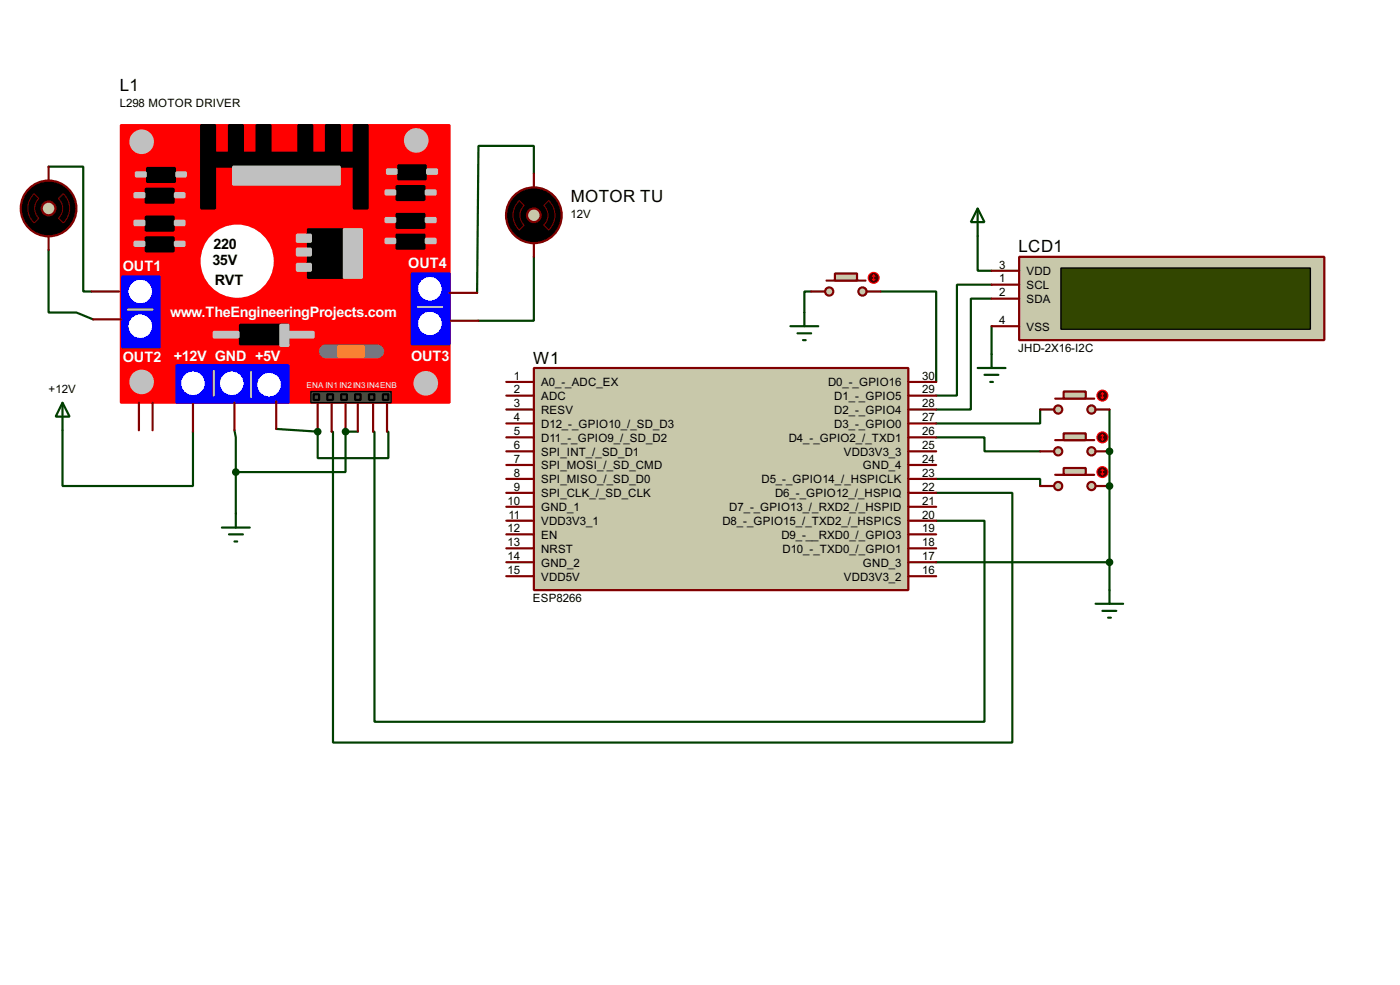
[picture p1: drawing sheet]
<svg xmlns="http://www.w3.org/2000/svg" width="256mm" height="180mm" viewBox="0 0 256 180" stroke-linecap="round" stroke-linejoin="round" font-family="sans-serif">
<path d="M179.1 43.2v6.4h2.6M181.7 52.1h-6.4v20.3h-3.8M181.7 54.7h-3.8v20.3h-6.4M181.7 59.7v5.1M190.6 75v2.5h-19.1M203.3 75v7.6M171.5 80.1h8.9v2.5h10.2M171.5 87.7h19.1v1.3" fill="none" stroke="#004000" stroke-width=".4"/>
<circle cx="203.3" cy="82.6" r=".2" fill="#004000"/>
<path d="M203.3 82.6v6.4" fill="none" stroke="#004000" stroke-width=".4"/>
<circle cx="203.3" cy="89" r=".2" fill="#004000"/>
<path d="M148.6 53.4h-1.2v3.8M161.3 53.4h10.2v16.5M63.3 79h2.3M203.3 89v19M171.5 102.9h31.8" fill="none" stroke="#004000" stroke-width=".4"/>
<circle cx="63.3" cy="79" r=".2" fill="#004000"/>
<path d="M11.5 78.8v10.2h23.9v-10M43 78.8l.2 1.3v6.3M50.6 78.5l7.6 .5M63.3 79v7.4h-20.1M43.2 86.4v7.6" fill="none" stroke="#004000" stroke-width=".4"/>
<circle cx="58.2" cy="79" r=".2" fill="#004000"/>
<path d="M8.9 30.5h6.4v22.9h1.5M97.8 31.8v-5.1h-10.1l-.3 26.9M8.9 45.8v11.4h5.1l3.1 1.3M97.8 47v11.7h-10.1M58.2 79v4.9h13v-4.9h-.3M60.8 79h.2v56.9h124.5v-45.7h-14M68.4 79h.2v53.1h111.8v-36.8h-8.9" fill="none" stroke="#004000" stroke-width=".4"/>
<path d="M97.8 67.4h68.6v40.6h-68.6z" fill-rule="evenodd" fill="#c8c8aa" stroke="#800000" stroke-width=".4"/>
<g fill="none" stroke="#800000" stroke-width=".4">
<path d="M92.8 69.9h5M92.8 72.4h5M92.8 75h5M92.8 77.5h5M166.4 69.9h5.1M166.4 72.4h5.1M166.4 75h5.1M166.4 77.5h5.1M92.8 80.1h5M92.8 82.6h5M92.8 85.1h5M92.8 87.7h5"/>
<path d="M92.8 90.2h5M92.8 92.8h5M92.8 95.3h5M92.8 97.8h5M166.4 80.1h5.1M166.4 82.6h5.1M166.4 85.1h5.1M166.4 87.7h5.1M166.4 90.2h5.1M166.4 92.8h5.1M166.4 95.3h5.1M166.4 97.8h5.1"/>
<path d="M92.8 100.4h5M92.8 102.9h5M92.8 105.5h5M166.4 100.4h5.1M166.4 102.9h5.1M166.4 105.5h5.1"/>
</g>
<path d="M186.7 47h55.9v15.3h-55.9z" fill="#c8c8aa" stroke="#800000" stroke-width=".4"/>
<path d="M194.4 49.1h45.7v11.2h-45.7z" fill="#324600" stroke="#000" stroke-width=".25"/>
<path d="M181.7 59.7h5M181.7 52.1h5M181.7 49.6h5M181.7 54.7h5" fill="none" stroke="#800000" stroke-width=".4"/>
<path d="M179.1 38.2l1.3 2.5h-2.5zM179.1 38.2v5M179.1 67.4h5.1M180.4 68.6h2.5M181.4 69.9h.5M181.7 64.8v2.6" fill="none" stroke="#004000" stroke-width=".4"/>
<g fill="#c8c8aa" stroke="#800000" stroke-width=".4">
<circle cx="199.9" cy="75" r=".75"/>
<circle cx="193.8" cy="75" r=".75"/>
</g>
<path d="M193.3 73h7.2" fill="none" stroke="#800000" stroke-width=".4"/>
<path d="M194.9 71.7h4v1.3h-4z" fill="#c8c8aa" stroke="#800000" stroke-width=".4"/>
<path d="M190.6 75h2.5M200.7 75h2.6" fill="none" stroke="#800000" stroke-width=".4"/>
<circle cx="201.9" cy="72.4" r="1" fill="#400000" stroke="#f00" stroke-width=".2"/>
<path d="M201.7 72.7l.3 .3M202 71.9v1.1M202 71.9l-.3 .3M202 71.9l.2 .3M202.2 72.7l-.2 .3" fill="none" stroke="#f00" stroke-width=".2"/>
<g fill="#c8c8aa" stroke="#800000" stroke-width=".4">
<circle cx="199.9" cy="82.6" r=".75"/>
<circle cx="193.8" cy="82.6" r=".75"/>
</g>
<path d="M193.3 80.6h7.2" fill="none" stroke="#800000" stroke-width=".4"/>
<path d="M194.9 79.3h4v1.3h-4z" fill="#c8c8aa" stroke="#800000" stroke-width=".4"/>
<path d="M190.6 82.6h2.5M200.7 82.6h2.6" fill="none" stroke="#800000" stroke-width=".4"/>
<circle cx="201.9" cy="80.1" r="1" fill="#400000" stroke="#f00" stroke-width=".2"/>
<path d="M202 79.6v1M202 79.6l-.3 .2M202 79.6l.2 .2M201.7 80.3l.3 .3M202.2 80.3l-.2 .3" fill="none" stroke="#f00" stroke-width=".2"/>
<g fill="#c8c8aa" stroke="#800000" stroke-width=".4">
<circle cx="199.9" cy="89" r=".75"/>
<circle cx="193.8" cy="89" r=".75"/>
</g>
<path d="M193.3 86.9h7.2" fill="none" stroke="#800000" stroke-width=".4"/>
<path d="M194.9 85.7h4v1.2h-4z" fill="#c8c8aa" stroke="#800000" stroke-width=".4"/>
<path d="M190.6 89h2.5M200.7 89h2.6" fill="none" stroke="#800000" stroke-width=".4"/>
<circle cx="201.9" cy="86.4" r="1" fill="#400000" stroke="#f00" stroke-width=".2"/>
<path d="M201.7 86.7l.3 .2M202 85.9v1M202 85.9l-.3 .3M202 85.9l.2 .3M202.2 86.7l-.2 .2" fill="none" stroke="#f00" stroke-width=".2"/>
<g fill="#004000" stroke="#004000" stroke-width=".4">
<circle cx="203.2" cy="82.6" r=".5"/>
<circle cx="203.2" cy="89" r=".5"/>
</g>
<g fill="#c8c8aa" stroke="#800000" stroke-width=".4">
<circle cx="158" cy="53.4" r=".75"/>
<circle cx="151.9" cy="53.4" r=".75"/>
</g>
<path d="M151.4 51.4h7.2" fill="none" stroke="#800000" stroke-width=".4"/>
<path d="M153 50.1h4v1.3h-4z" fill="#c8c8aa" stroke="#800000" stroke-width=".4"/>
<path d="M148.6 53.4h2.6M158.8 53.4h2.5" fill="none" stroke="#800000" stroke-width=".4"/>
<circle cx="160" cy="50.9" r="1" fill="#400000" stroke="#f00" stroke-width=".2"/>
<path d="M159.8 51.1l.3 .3M160.1 50.3v1.1M160.1 50.3l-.3 .3M160.1 50.3l.2 .3M160.3 51.1l-.2 .3" fill="none" stroke="#f00" stroke-width=".2"/>
<path d="M144.8 59.7h5.1M147.4 57.2v2.5M146.1 61h2.5M147.1 62.3h.5M200.7 110.5h5.1M202 111.8h2.5M203 113.1h.5M203.3 108v2.5" fill="none" stroke="#004000" stroke-width=".4"/>
<circle cx="203.2" cy="102.9" r=".5" fill="#004000" stroke="#004000" stroke-width=".4"/>
<path d="M22.2 22.9h60.2v50.8h-60.2z" fill="#f00" stroke="#f00" stroke-width=".4"/>
<g fill="#000" stroke="#000" stroke-width=".4">
<path d="M26.7 34.6h5.1v2.5h-5.1zM26.7 39.7h5.1v2.5h-5.1zM27 30.8h5.1v2.5h-5.1zM36.9 22.9h2.5v15.3h-2.5zM39.4 28h25.4v2.5h-25.4zM42 22.9h2.5v5.1h-2.5zM47 22.9h2.6v5.1h-2.6zM54.7 22.9h2.5v5.1h-2.5zM59.7 22.9h2.6v5.1h-2.6zM64.8 22.9h2.6v15.3h-2.6zM72.7 34.1h5.1v2.5h-5.1zM72.7 39.2h5.1v2.5h-5.1z"/>
<path d="M73 30.3h5v2.5h-5zM26.7 43.5h5.1v2.5h-5.1zM44 59.5h8.9v3.5h-8.9zM56.4 42h6.4v8.9h-6.4zM72.7 43h5.1v2.5h-5.1z"/>
</g>
<g fill="#c0c0c0" stroke="#c0c0c0" stroke-width=".4">
<path d="M78.3 31h1.8v.8h-1.8z"/>
<path d="M70.9 31h1.8v.8h-1.8z"/>
<path d="M78 34.9h1.8v.7h-1.8z"/>
<path d="M70.7 34.9h1.7v.7h-1.7z"/>
<path d="M78 39.9h1.8v.8h-1.8z"/>
<path d="M70.7 39.9h1.7v.8h-1.7z"/>
<path d="M78 43.7h1.8v.8h-1.8z"/>
<path d="M70.7 43.7h1.7v.8h-1.7z"/>
<path d="M42.7 30.5h19.6v3.3h-19.6z"/>
<path d="M32.3 31.6h1.8v.7h-1.8z"/>
<path d="M24.9 31.6h1.8v.7h-1.8z"/>
<path d="M32.1 35.4h1.7v.7h-1.7z"/>
<path d="M24.7 35.4h1.8v.7h-1.8z"/>
<path d="M32.1 40.4h1.7v.8h-1.7z"/>
<path d="M24.7 40.4h1.8v.8h-1.8z"/>
<path d="M32.1 44.3h1.7v.7h-1.7z"/>
<path d="M24.7 44.3h1.8v.7h-1.8z"/>
<path d="M54.4 43h2.6v1.3h-2.6z"/>
<path d="M54.4 45.5h2.6v1.3h-2.6z"/>
<path d="M54.4 48.3h2.6v1.3h-2.6z"/>
<path d="M63 42h3.3v8.9h-3.3z"/>
<path d="M51.4 59.5h1.5v3.8h-1.5z"/>
<path d="M39.2 60.8h4.5v1h-4.5z"/>
<path d="M52.9 60.8h4.6v1h-4.6z"/>
</g>
<path d="M59.7 64.3h9.4" fill="none" stroke="#757575" stroke-width="2.6"/>
<path d="M62 63.3h4.6v2h-4.6z" fill="#ff8000" stroke="#ff8000" stroke-width=".4"/>
<g fill="#00f" stroke="#00f" stroke-width=".4">
<path d="M75.5 50.1h6.9v12.9h-6.9z"/>
<path d="M22.4 50.6h6.9v13h-6.9z"/>
<path d="M32.3 66.9h20.6v6.8h-20.6z"/>
</g>
<g fill="#fff" stroke="#fff" stroke-width=".4">
<circle cx="78.7" cy="52.9" r="1.95"/>
<circle cx="78.7" cy="59.2" r="1.95"/>
<circle cx="25.7" cy="53.4" r="1.95"/>
<circle cx="25.7" cy="59.7" r="1.95"/>
<circle cx="42.4" cy="70.2" r="1.95"/>
<circle cx="35.3" cy="70.2" r="1.95"/>
<circle cx="49.3" cy="70.4" r="1.95"/>
<circle cx="43.4" cy="47.8" r="6.5"/>
</g>
<path d="M23.4 56.7h4.6M76.5 56.2h4.6M39.2 67.9v4.5M46 68.1v4.6" fill="none" stroke="#c0c0c0" stroke-width=".4"/>
<g fill="#c0c0c0" stroke="#c0c0c0" stroke-width=".4">
<circle cx="76.2" cy="25.7" r="2.05"/>
<circle cx="25.9" cy="26" r="2.05"/>
<circle cx="25.9" cy="69.9" r="2.05"/>
<circle cx="78" cy="70.2" r="2.05"/>
</g>
<path d="M57 71.7h14.7v2h-14.7z" fill="#464646" stroke="#000" stroke-width=".25"/>
<g fill="#464646" stroke="#000" stroke-width=".4">
<path d="M70.2 72.2h1v1h-1z"/>
<path d="M67.6 72.2h1v1h-1z"/>
<path d="M65.1 72.2h1v1h-1z"/>
<path d="M62.5 72.2h1.1v1h-1.1z"/>
<path d="M60 72.2h1v1h-1z"/>
<path d="M57.5 72.2h1v1h-1z"/>
</g>
<g fill="none" stroke="#800000" stroke-width=".4">
<path d="M16.8 53.4h5.1M17.1 58.5h5.1M82.4 53.6h5M82.6 58.7h5.1M25.5 73.7v5.1M28 73.7v5.1M35.4 74v5M43 73.7v5.1M50.6 73.5v5M58.2 74v5M60.8 74v5M63.3 74v5"/>
<path d="M65.6 74v5M68.4 74v5M70.9 74v5"/>
</g>
<g fill="#004000" stroke="#004000" stroke-width=".4">
<circle cx="63.3" cy="79" r=".5"/>
<circle cx="43.2" cy="86.4" r=".5"/>
<circle cx="58.2" cy="79" r=".5"/>
</g>
<path d="M11.5 73.7l1.3 2.6h-2.6zM11.5 73.7v5.1M40.7 96.6h5.1M42 97.8h2.5M43 99.1h.5M43.2 94v2.6" fill="none" stroke="#004000" stroke-width=".4"/>
<circle cx="8.9" cy="38.2" r="5.1" fill="#000" stroke="#800000" stroke-width=".4"/>
<path d="M6.3 35.5l.8 .9a2.53 2.53 0 0 0 0 3.6l-.8 .8a3.7 3.7 0 0 1 0-5.3zM10.7 36.4l.9-.9a3.7 3.7 0 0 1 0 5.3l-.9-.8a2.46 2.46 0 0 0 0-3.6z" fill="none" stroke="#800000" stroke-width=".18"/>
<circle cx="8.9" cy="38.2" r="1.25" fill="#c8c8aa" stroke="#800000" stroke-width=".4"/>
<path d="M8.9 30.5v2.6M8.9 43.2v2.6" fill="none" stroke="#800000" stroke-width=".4"/>
<circle cx="97.8" cy="39.4" r="5.1" fill="#000" stroke="#800000" stroke-width=".4"/>
<path d="M95.2 36.7l.8 .9a2.54 2.54 0 0 0 0 3.6l-.8 .9a3.7 3.7 0 0 1 0-5.4zM99.6 37.6l.9-.9a3.7 3.7 0 0 1 0 5.4l-.9-.9a2.45 2.45 0 0 0 0-3.6z" fill="none" stroke="#800000" stroke-width=".18"/>
<circle cx="97.8" cy="39.4" r="1.25" fill="#c8c8aa" stroke="#800000" stroke-width=".4"/>
<path d="M97.8 31.8v2.5M97.8 44.5v2.5" fill="none" stroke="#800000" stroke-width=".4"/>
<g font-size="3.5">
<text x="22" y="16.7">L1</text>
<text x="104.6" y="37">MOTOR TU</text>
<text x="186.6" y="46.2">LCD1</text>
<text x="97.7" y="66.6">W1</text>
</g>
<g font-size="3">
<text x="39.1" y="45.5">220</text>
<text x="38.9" y="48.6">35V</text>
<text x="39.3" y="52.1">RVT</text>
</g>
<g font-size="3" fill="#fff">
<text x="22.5" y="49.6">OUT1</text>
<text x="74.8" y="49">OUT4</text>
<text x="31.2" y="58">www.TheEngineeringProjects.com</text>
<text x="22.5" y="66.3">OUT2</text>
<text x="31.9" y="66.1">+12V GND +5V</text>
<text x="75.3" y="66.1">OUT3</text>
</g>
<g font-size="2.4">
<text x="21.9" y="19.6">L298 MOTOR DRIVER</text>
<text x="104.5" y="40">12V</text>
<text x="183.1" y="51.7">1</text>
<text x="183.1" y="49.2">3</text>
<text x="188" y="52.9">SCL</text>
<text x="188" y="50.4">VDD</text>
<text x="183.1" y="59.3">4</text>
<text x="183.1" y="54.3">2</text>
<text x="188" y="55.4">SDA</text>
<text x="186.5" y="64.5">JHD-2X16-I2C</text>
<text x="188" y="60.5">VSS</text>
<text x="8.9" y="72">+12V</text>
<text x="94.2" y="69.5">1</text>
<text x="94.2" y="72">2</text>
<text x="99.1" y="70.7">A0_-_ADC_EX</text>
<text x="151.7" y="70.7">D0_-_GPIO16</text>
<text x="169" y="72">29</text>
<text x="169" y="69.5">30</text>
<text x="94.2" y="74.6">3</text>
<text x="94.2" y="77.1">4</text>
<text x="99.1" y="73.2">ADC</text>
<text x="99.1" y="75.8">RESV</text>
<text x="152.8" y="75.8">D2_-_GPIO4</text>
<text x="152.8" y="73.2">D1_-_GPIO5</text>
<text x="169" y="77.1">27</text>
<text x="169" y="74.6">28</text>
<text x="94.2" y="79.7">5</text>
<text x="94.2" y="82.2">6</text>
<text x="99.1" y="78.3">D12_-_GPIO10_/_SD_D3</text>
<text x="99.1" y="80.8">D11_-_GPIO9_/_SD_D2</text>
<text x="99.1" y="83.4">SPI_INT_/_SD_D1</text>
<text x="144.5" y="80.8">D4_-_GPIO2_/_TXD1</text>
<text x="152.8" y="78.3">D3_-_GPIO0</text>
<text x="154.6" y="83.4">VDD3V3_3</text>
<text x="169" y="82.2">25</text>
<text x="169" y="79.7">26</text>
<text x="94.2" y="84.7">7</text>
<text x="94.2" y="87.3">8</text>
<text x="94.2" y="89.8">9</text>
<text x="99.1" y="85.9">SPI_MOSI_/_SD_CMD</text>
<text x="99.1" y="88.5">SPI_MISO_/_SD_D0</text>
<text x="139.5" y="88.5">D5_-_GPIO14_/_HSPICLK</text>
<text x="158.1" y="85.9">GND_4</text>
<text x="169" y="89.8">22</text>
<text x="169" y="87.3">23</text>
<text x="169" y="84.7">24</text>
<text x="93" y="92.4">10</text>
<text x="93.2" y="94.9">11</text>
<text x="99.1" y="91">SPI_CLK_/_SD_CLK</text>
<text x="99.1" y="93.6">GND_1</text>
<text x="133.6" y="93.6">D7_-_GPIO13_/_RXD2_/_HSPID</text>
<text x="142" y="91">D6_-_GPIO12_/_HSPIQ</text>
<text x="169" y="94.9">20</text>
<text x="169" y="92.4">21</text>
<text x="93" y="97.4">12</text>
<text x="93" y="100">13</text>
<text x="99.1" y="96.1">VDD3V3_1</text>
<text x="99.1" y="98.6">EN</text>
<text x="99.1" y="101.2">NRST</text>
<text x="132.3" y="96.1">D8_-_GPIO15_/_TXD2_/_HSPICS</text>
<text x="143.1" y="98.6">D9_-__RXD0_/_GPIO3</text>
<text x="143.3" y="101.2">D10_-_TXD0_/_GPIO1</text>
<text x="169" y="100">18</text>
<text x="169" y="97.4">19</text>
<text x="93" y="102.5">14</text>
<text x="93" y="105.1">15</text>
<text x="99.1" y="103.7">GND_2</text>
<text x="99.1" y="106.3">VDD5V</text>
<text x="154.6" y="106.3">VDD3V3_2</text>
<text x="158.1" y="103.7">GND_3</text>
<text x="169" y="105.1">16</text>
<text x="169" y="102.5">17</text>
<text x="97.6" y="110.2">ESP8266</text>
</g>
<text font-size="1.7" fill="#fff" x="56.2" y="71">ENA IN1IN2IN3IN4ENB</text>
</svg>
